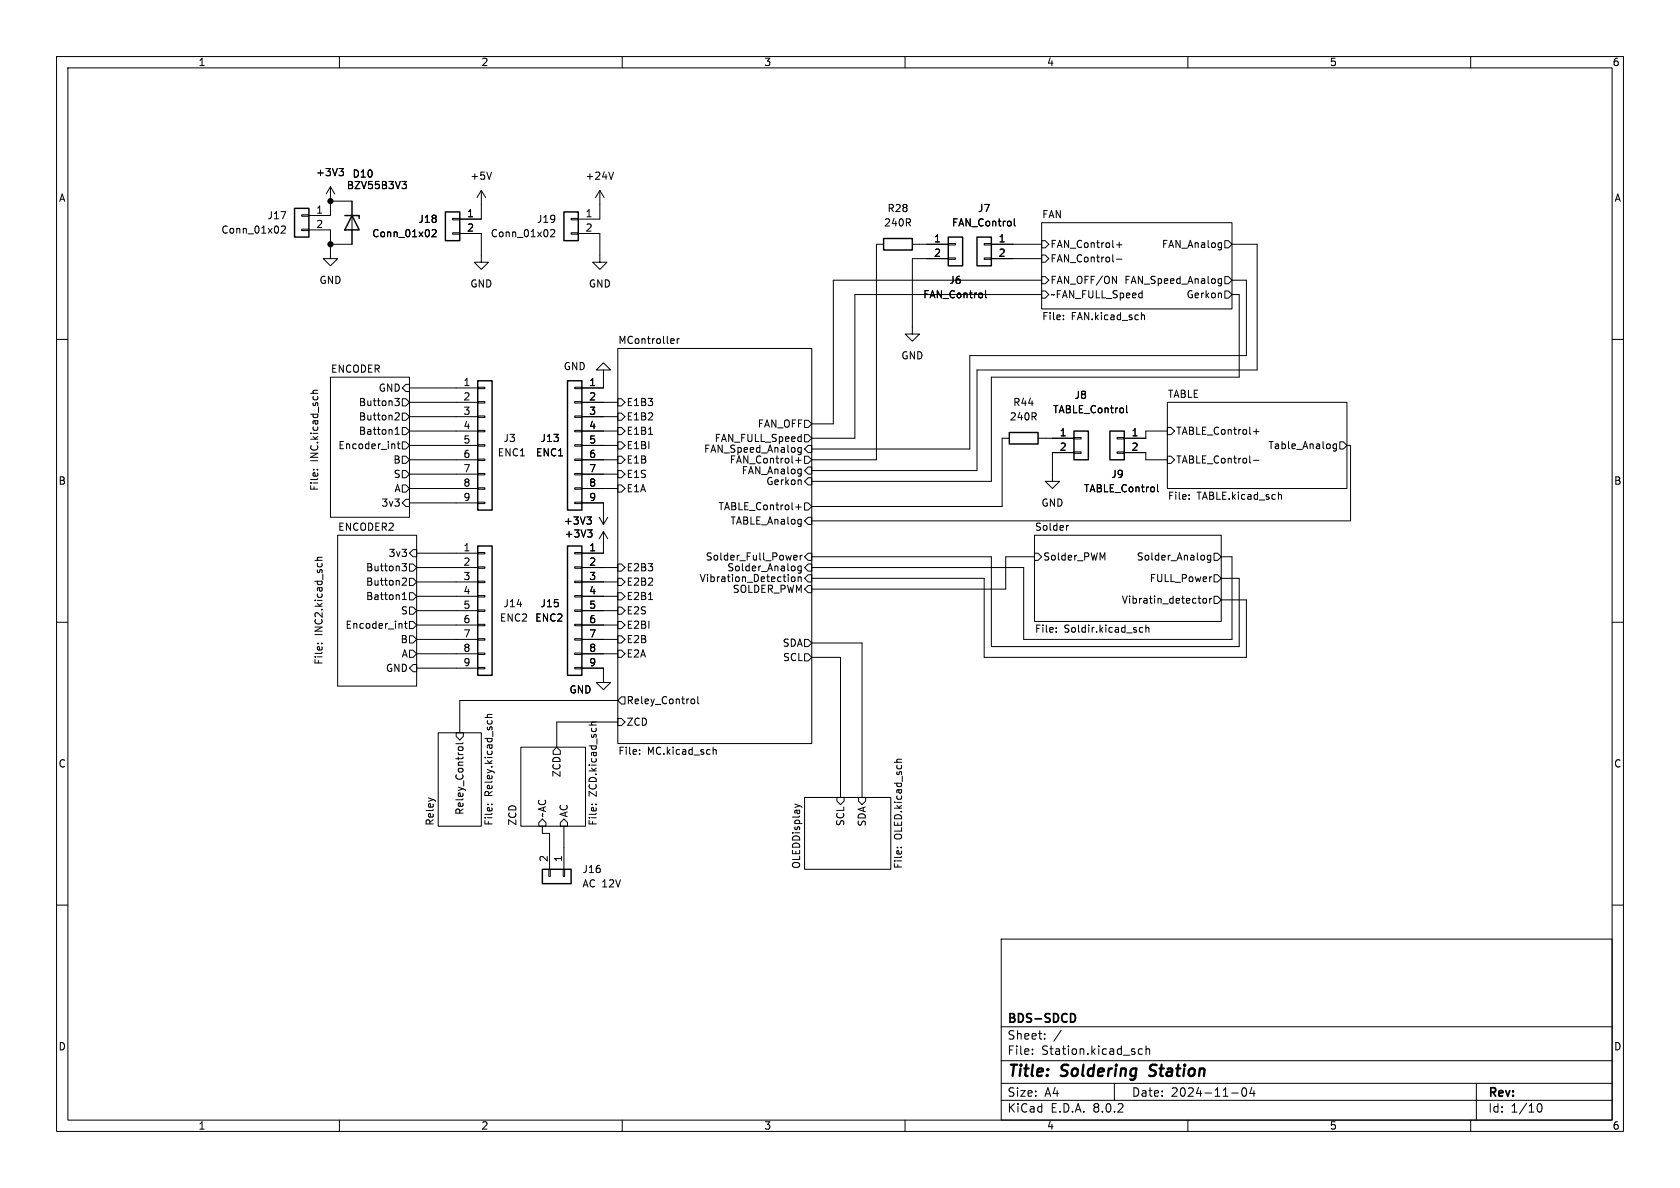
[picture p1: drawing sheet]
<svg xmlns="http://www.w3.org/2000/svg" width="297mm" height="210mm" viewBox="0 0 297 210" stroke-linecap="round" stroke-linejoin="round" font-family="sans-serif">
<g fill="none" stroke="#000" stroke-width=".18">
<path d="M10 10h277v190h-277zM12 12h273v186h-273zM60 10v2M110 10v2M160 10v2M210 10v2M260 10v2M53.3 38h1.3v.2h-1.3zM58.4 35.6h3.8v7.6h-3.8M58.4 33v5.1h-3.8M58.4 33l-.7 1.3M58.4 33l.8 1.3"/>
<path d="M59.9 29.8h.8l-.4 .5M60.5 30.3l.2 .2v.3l-.2 .3M71.1 32.1h.7l-.4 .5 .4 .1v.4l-.2 .2h-.4M80 38.6h1.3v.3h-1.3zM85.1 33.7l-.8 1.2M85.1 33.7v5h-3.8M85.1 33.7l.8 1.2M86.9 30.4l-.4 1.3M101 38.6h1.2v.3h-1.2zM106 33.7l-.7 1.2M106 33.7v5h-3.8M106 33.7l.8 1.2"/>
<path d="M108.5 30.4l-.5 1.3M179.3 38.7v1.1l.2 .1M184.1 39.4h33.7v15.2h-33.7zM10 60h2M49.7 40.1l.5-.2 .2 .4-.7 .9h.7M53.3 40.5h1.3v.3h-1.3zM54.6 40.6h3.8v5.1h1.3l-1.3 1.3-1.3-1.3h1.3M76.4 40.7l.5-.1 .2 .3-.8 1h.8M80 41.1h1.3v.3h-1.3zM81.3 41.3h3.8v5.1h1.3l-1.3 1.2-1.3-1.2h1.3M97.3 40.7l.5-.1 .3 .3-.8 1h.8M101 41.1h1.2v.3h-1.2z"/>
<path d="M102.2 41.3h3.8v5.1h1.3l-1.3 1.2-1.2-1.2h1.2M118.8 59.9h.3l.1 .3-.6 .1M119.7 59.9v.8M120.1 59.9l-.4 .2M156.2 43.2h-1.3v38.1h-11.4M161.3 43.2h6.3M167.6 45.6h1.3v.2h-1.3zM167.6 43.1h1.3v.2h-1.3zM167.6 45.7h-6.3v13.4h1.3l-1.3 1.2-1.3-1.2h1.3M174 45.6h1.3v.2h-1.3zM174 43.1h1.3v.2h-1.3zM174.2 51.4v1.1l.2 .1"/>
<path d="M175.3 43.2h8.8M175.3 45.7h8.8M184.1 42.5h.7l.6 .7-.6 .6h-.7zM184.1 45.1h.7l.6 .6-.6 .7h-.7zM184.1 51.4h.7l.6 .7-.6 .6h-.7zM184.1 48.9h.7l.6 .6-.6 .7h-.7zM184.1 52.1h-33v25.4h-7.6M184.1 49.5h-36.8v25.4h-3.8M188 56.4v.1M188 55.7v.2M196.7 48.8l.7 1.3v-1.3M197.4 43.3h1"/>
<path d="M197.4 45.8h1M197.9 42.8v1M201.8 55.2v1.3M201.8 55.8l.2-.1h.3v.8M215.8 42.9l.1 .1M215.9 42.9v1l-.1 .2M215.9 49.3v1l-.2 .2h-.3M215.9 43.7l-.1 .1M215.9 49.3h-.3l-.3 .2 .2 .5h.4M216.5 42.5h.7l.6 .7-.6 .6h-.7zM216.5 48.9h.7l.6 .6-.6 .7h-.7zM216.5 51.4h.7l.6 .7-.6 .6h-.7z"/>
<path d="M217.8 43.2h4.4v22.2h-49.5v17.8h-29.2M217.8 52.1h1.3v14.6h-43.8v18.4h-31.8M217.8 49.5h2.5v13.4h-48.9v16.5h-27.9M285 60h2M54.9 69.5h1.3M56.2 69h-.8l-.1 .4 .2 .1M58.4 66.7h14v24.7h-14zM69.6 78.5l.2 .2v.6M69.8 70.4h.8l-.4 .5 .3 .1 .1 .5-.3 .2h-.3M69.9 76.8h.7M69.9 75.9l.3-.4v1.3M69.9 73h.4l.3 .3-.8 .9h.8"/>
<path d="M70.2 78.5h.5M70.4 78v1.1l.3 .2M71.1 73h.7l.6 .7-.6 .6h-.7zM71.1 75.6h.7l.6 .6-.6 .6h-.7zM71.1 78.1h.7l.6 .6-.6 .7h-.7zM71.1 70.5h.7l.6 .6-.6 .7h-.7zM71.8 67.9h.6v1.3h-.6l-.7-.6zM72.4 68.6h12.1M72.4 71.1h12.1M72.4 73.7h12.1M72.4 76.2h12.1M72.4 78.7h12.1"/>
<path d="M84.5 78.6h1.2v.3h-1.2zM84.5 76.1h1.2v.2h-1.2zM84.5 73.5h1.2v.3h-1.2zM84.5 71h1.2v.2h-1.2zM84.5 68.5h1.2v.2h-1.2zM101.6 78.6h1.3v.3h-1.3zM101.6 76.1h1.3v.2h-1.3zM101.6 73.5h1.3v.3h-1.3zM101.6 71h1.3v.2h-1.3zM101.6 68.5h1.3v.2h-1.3zM102.9 71.1h6.3M102.9 73.7h6.3"/>
<path d="M102.9 76.2h6.3M102.9 78.7h6.3M106.7 65.4h1.2l-1.2-1.3-1.3 1.3h1.3v3.2h-3.8M109.2 61.6h34.3v69.8h-34.3zM109.2 78.1h.7l.6 .6-.6 .7h-.7zM109.2 73h.7l.6 .7-.6 .6h-.7zM109.2 70.5h.7l.6 .6-.6 .7h-.7zM109.2 75.6h.7l.6 .6-.6 .6h-.7zM114.7 76.8h.7M119.1 60.7h-.3M141.1 79.2v.6l.2 .2 .3-.1M141.6 79.1v1l-.2 .3-.3-.1"/>
<path d="M142.2 76.8h.7l.6 .7-.6 .6h-.7zM142.2 74.3h.7l.6 .6-.6 .7h-.7zM142.9 78.7h.6v1.3h-.6l-.7-.6zM178.4 77.5h-1.2v12h-33.7M183.5 77.5h6.4M189.9 79.9h1.2v.2h-1.2zM189.9 77.3h1.2v.3h-1.2zM197.5 79.9h1.3v.2h-1.3zM197.5 77.3h1.3v.3h-1.3zM199.2 71.7v1.1l.1 .2M206.4 71.1h31.7v15.3h-31.7zM206.4 75.6h.6l.6 .6-.6 .6h-.6z"/>
<path d="M206.4 76.2h-3.8v1.3h-3.8M221.6 76.3h1M222.1 75.8v1M236.3 78.5h-.4l-.2 .2 .1 .6h.5M236.3 78.5v1l-.3 .2h-.3M236.9 78.1h.6l.6 .6-.6 .7h-.6zM238.1 78.7h.7v13.4h-95.3M55.4 83h.1M55.7 99.1h1.2M56.1 83h.1M56.9 98.5l-.7 .1-.1 .3 .1 .2M59.7 94.6h14v26.7h-14z"/>
<path d="M71.1 99.6h.8l-.5 .5 .4 .1 .1 .5-.3 .2h-.3M71.1 83.2h.7l.6 .6-.6 .7h-.7zM71.1 80.6h.7l.6 .7-.6 .6h-.7zM71.1 85.7h.7l.6 .7-.6 .6h-.7zM71.8 88.3h.6v1.2h-.6l-.7-.6zM72.4 99.7h.6l.7 .6-.7 .7h-.6zM72.4 81.3h12.1M72.4 83.8h12.1M72.4 86.4h12.1M72.4 88.9h12.1M73 97.2h.7v1.2h-.7l-.6-.6zM73.7 97.8h10.8"/>
<path d="M84.5 88.8h1.2v.2h-1.2zM84.5 86.2h1.2v.3h-1.2zM84.5 83.7h1.2v.2h-1.2zM84.5 81.2h1.2v.2h-1.2zM84.5 97.7h1.2v.2h-1.2zM101.6 88.8h1.3v.2h-1.3zM101.6 86.2h1.3v.3h-1.3zM101.6 83.7h1.3v.2h-1.3zM101.6 81.2h1.3v.2h-1.3zM101.6 97.7h1.3v.2h-1.3zM102.9 81.3h6.3M102.9 83.8h6.3"/>
<path d="M102.9 86.4h6.3M102.9 88.9h3.8v3.8M103.7 91.4h.8l-.4 .5M103.9 93.7h.8l-.5 .5M104.3 91.9l.2 .2v.3l-.2 .3M104.4 94.2l.3 .2v.3l-.3 .2M105.9 91.4l.8 1.3M106.7 94v3.8h-3.8M106.7 94l-.8 1.3M106.7 94l.7 1.3M107.4 91.4l-.7 1.3M109.2 80.6h.7l.6 .7-.6 .6h-.7z"/>
<path d="M109.2 85.7h.7l.6 .7-.6 .6h-.7zM109.2 99.7h.7l.6 .6-.6 .7h-.7zM109.2 83.2h.7l.6 .6-.6 .7h-.7zM140.3 98.6l.6-.1v-.3h-.4l-.2 .1 .1 .6h.5M140.7 81.4h.9M140.7 89.6h.9M141.2 80.9v1M141.2 89.1v1M141.5 98.2v.8M141.5 82.9l.1 .1M141.5 91.8l.1 .1M141.6 82.9v1.2"/>
<path d="M141.6 91.8v1.2M141.6 83.7l-.1 .1M141.6 92.6l-.1 .1M141.8 98.2l-.3 .2M142.2 88.9h.7l.6 .6-.6 .7h-.7zM142.2 80.6h.7l.6 .7-.6 .6h-.7zM142.9 82.6h.6v1.2h-.6l-.7-.6zM142.9 99.7h.6v1.3h-.6l-.7-.7zM142.9 91.4h.6v1.3h-.6l-.7-.6zM142.9 97.8h.6v1.3h-.6l-.7-.7zM142.9 84.5h.6v1.2h-.6l-.7-.6zM143.5 98.4h31.8v15.9h43.8v-12.1h-3.2"/>
<path d="M182.9 94.6h33v15.3h-33zM182.9 97.8h.6l.6 .6-.6 .7h-.6zM182.9 98.4h-5.1v5.7h-34.3M188.9 92.9l-.3 .1M189.9 80h-3.8v5.1h1.2l-1.2 1.3-1.3-1.3h1.3M194.9 98.6l.4-.9v1.3M198.8 80h3.8v1.3h3.8M204.6 85.7v1.1l.2 .1M206.4 80.6h.6l.6 .7-.6 .6h-.6zM210.2 88.1v.2M210.2 87.5v.1M214 98.2v1l-.2 .2h-.3"/>
<path d="M214 98.2h-.3l-.3 .2 .2 .5h.4M214.6 97.8h.7l.6 .6-.6 .7h-.7zM215.9 98.4h1.9v14.6h-36.8v-12.7h-37.5M221.6 81.4h1M226 87.5l.2-.1 .3 .1 .1 .8M10 110h2M56.2 113.8h.1M56.8 113.8h.1M70.9 110.2l.2 .2v.7M71.1 106h.8M71.1 105.1l.4-.4v1.3M71.2 102.2h.4l.3 .3-.8 .9h.8"/>
<path d="M71.5 110.2h.5M71.7 109.8v1.1l.3 .2M72.4 104.8h.6l.7 .6-.7 .6h-.6zM72.4 102.2h.6l.7 .7-.7 .6h-.6zM72.4 114.9h.6l.7 .7-.7 .6h-.6zM72.4 112.4h.6l.7 .6-.7 .7h-.6zM72.4 107.3h.6l.7 .7-.7 .6h-.6zM72.4 109.9h.6l.7 .6-.7 .6h-.6zM73 117.5h.7v1.2h-.7l-.6-.6zM73.7 100.3h10.8M73.7 102.9h10.8M73.7 105.4h10.8"/>
<path d="M73.7 108h10.8M73.7 110.5h10.8M73.7 113h10.8M73.7 115.6h10.8M73.7 118.1h10.8M84.5 118h1.2v.2h-1.2zM84.5 115.4h1.2v.3h-1.2zM84.5 112.9h1.2v.3h-1.2zM84.5 110.4h1.2v.2h-1.2zM84.5 107.8h1.2v.3h-1.2zM84.5 105.3h1.2v.2h-1.2zM84.5 102.7h1.2v.3h-1.2z"/>
<path d="M84.5 100.2h1.2v.3h-1.2zM101.6 118h1.3v.2h-1.3zM101.6 115.4h1.3v.3h-1.3zM101.6 112.9h1.3v.3h-1.3zM101.6 110.4h1.3v.2h-1.3zM101.6 107.8h1.3v.3h-1.3zM101.6 105.3h1.3v.2h-1.3zM101.6 102.7h1.3v.3h-1.3zM101.6 100.2h1.3v.3h-1.3zM102.9 118.1h3.8v2.6h1.2l-1.2 1.2-1.3-1.2h1.3M102.9 100.3h6.3M102.9 102.9h6.3"/>
<path d="M102.9 105.4h6.3M102.9 108h6.3M102.9 110.5h6.3M102.9 113h6.3M102.9 115.6h6.3M109.2 109.9h.7l.6 .6-.6 .6h-.7zM109.2 102.2h.7l.6 .7-.6 .6h-.7zM109.2 104.8h.7l.6 .6-.6 .6h-.7zM109.2 114.9h.7l.6 .7-.6 .6h-.7zM109.2 112.4h.7l.6 .6-.6 .7h-.7zM109.2 107.3h.7l.6 .7-.6 .6h-.7zM114.7 106h.7"/>
<path d="M140 102.1l-.1 .5 .2 .2h.3l.2-.2-.1-.5M141.1 102.1l.2-.1h.3v.8M141.1 102v.8M141.6 100.1v1l-.2 .2h-.3M141.6 100.1h-.3l-.3 .2 .2 .5h.4M142.2 115.6h.7l.6 .6-.6 .6h-.7zM142.2 113h.7l.6 .7-.6 .6h-.7zM142.9 101.6h.6v1.3h-.6l-.7-.7zM142.9 103.5h.6v1.3h-.6l-.7-.7zM143.5 102.2h30.5v14h46.3v-10.2h-4.4M143.5 116.2h5.1v24.8M143.5 113.7h8.9v27.3"/>
<path d="M186.7 111.6v.2M186.7 111v.1M201.4 111.5l.3 .3 .3-.1M202 111l-.3-.1-.3 .3M202.6 111l.2-.1 .3 .1v.8M202.6 110.5v1.3M211.8 105.8h.5M212.2 106.6h.1M212.7 105.9l.2-.1 .4 .1v.5l-.1 .2h-.3l-.2-.1zM213.9 105.8v.8M214.1 102h.1M214.2 105.8l-.3 .2"/>
<path d="M214.6 105.4h.7l.6 .6-.6 .7h-.7zM214.6 101.6h.7l.6 .6-.6 .7h-.7zM285 110h2M77.5 129.5h7.6v16.6h-7.6zM80.6 129.5h1.3v.7l-.6 .6-.7-.6zM81.1 132.6l-.1-.4 .3-.2 .5 .1v.5M81.9 131.3l-.2 .2h-1.1M85.7 126.8h1.3M86.2 127.4v.1M86.9 127.4l.1 .1M87 126.3l-.8 .1v.3l.1 .1M92.1 132.1h11.4v14h-11.4z"/>
<path d="M98.4 132.1l.7 .6v.7h-1.3v-.7zM104.1 128.2h1.3M104.7 127.6l-.1 .2 .1 .4M109.2 127h.7l.6 .6-.6 .7h-.7zM109.2 127.6h-10.8v4.5M109.2 123.8h-27.9v5.7M109.9 123.2h.6v1.3h-.6l-.7-.7zM113.1 133.2v.2M113.1 132.6v.1M122.3 123.6h.3l.2 .2v.5l-.2 .1-.3-.1M123.4 123.1v1.1l.1 .2M126.1 132.1v1.3"/>
<path d="M126.1 132.6l.2-.1 .3 .1v.8M158.1 134.8h1.3M159.4 134.2l-.8 .1-.1 .3 .2 .2M10 160h2M86.2 142.2h.1M86.9 142.2h.1M95.9 144.8l.6 .6v.7h-1.3v-.7zM95.9 146.1v1.2h1.3v6.4M97 153.7h.3v1.2h-.3zM99.6 153.7h.2v1.2h-.2zM99.7 144.8l.6 .6v.7h-1.2v-.7zM99.7 146.1v7.6"/>
<path d="M104.6 142.2h.1M105.3 142.2h.1M140.5 142.1l.9 .3M141.4 142.4l-.9 .3M141.4 142.4l.3 .2M142.2 141h15.3v12.7h-15.3zM148 141h1.2v.6l-.6 .6-.6-.6zM151.8 141h1.2v.6l-.6 .6-.6-.6zM158.6 149.8h.1M159.3 149.8h.1M285 160h2M177 166h108v32h-108z"/>
<path d="M60 198v2M110 198v2M160 198v2M177 194.5h108M177 191.5h108M177 187.5h108M177 181.5h108M182.5 186.3v.1M182.5 185.5v.1M184.7 183.6v.1M184.7 182.8v.1M187.6 182.1l-1.3 2"/>
<path d="M197 191.5v3M202 185.5l-.5-.1-.3 .3v.4l.2 .2h.6M202.6 185.5l.2-.1 .4 .1v.9M202.6 184.9v1.5M210 198v2M217.7 193.2h1.2M219.7 192.4l.2-.1a.81 .81 0 0 1 .6 .6 .81 .81 0 0 1-.3 .8l-.2 .1a.81 .81 0 0 1-.3-1.4zM221.3 192.2l-.3 1.1h.9M221.7 192.8v1M260 198v2M261 191.5v6.5M271.7 195.7l.2-.5 .2-.1a.8 .8 0 0 1 .5 .7 .8 .8 0 0 1-.5 .8l-.2-.1-.2-.5"/>
</g>
<path d="M203.1 190.1l.3 .1M203.4 188.4l-.1 .2 .1 .4" fill="none" stroke="#000" stroke-width=".4"/>
<path d="M189.6 179.2a.81 .81 0 0 1 .5 .7 .81 .81 0 0 1-.5 .8" fill="none" stroke="#000" stroke-width=".3"/>
<g fill="none" stroke="#000" stroke-width=".25">
<path d="M52.1 36.8h2.5v5.1h-2.5zM61 38.1h2.5v.5M62.2 38.1l1.3 2.5h-2.5zM78.7 37.5h2.6v5h-2.6zM99.7 37.5h2.5v5h-2.5zM156.2 42.2h5.1v2h-5.1zM167.6 41.9h2.6v5.1h-2.6zM172.7 41.9h2.6v5.1h-2.6zM84.5 67.3h2.5v22.9h-2.5zM100.3 67.3h2.6v22.9h-2.6zM178.4 76.5h5.1v2h-5.1zM189.9 76.2h2.5v5.1h-2.5z"/>
<path d="M196.2 76.2h2.6v5.1h-2.6zM84.5 96.5h2.5v22.9h-2.5zM100.3 96.5h2.6v22.9h-2.6zM95.9 153.7h5.1v2.5h-5.1z"/>
</g>
<g fill="#000" stroke="#000" stroke-width=".18">
<circle cx="58.4" cy="35.6" r=".46"/>
<circle cx="58.4" cy="43.2" r=".46"/>
</g>
<g font-size="2.8">
<text x="178" y="190.9">Title:</text>
<text x="187.7" y="190.9">Soldering</text>
<text x="204.1" y="190.9">Station</text>
</g>
<g font-size="2.1">
<text x="178" y="184">Sheet:</text>
<text x="178" y="181.2">BDS-SDCD</text>
<text x="178" y="186.7">File:</text>
<text x="184.1" y="186.7">Station.kicad_sch</text>
<text x="178" y="196.9">KiCad</text>
<text x="178" y="194.1">Size:</text>
<text x="184.7" y="194.1">A4</text>
<text x="185.7" y="196.9">E.D.A.</text>
<text x="193.3" y="196.9">8.0.2</text>
<text x="200" y="194.1">Date:</text>
<text x="207" y="194.1">2024-11-04</text>
<text x="263" y="194.3">Rev:</text>
<text x="263" y="196.9">Id:</text>
<text x="267.1" y="196.9">1/10</text>
</g>
<g font-size="1.8">
<text x="35" y="11.9">1</text>
<text x="85" y="11.9">2</text>
<text x="135" y="11.9">3</text>
<text x="185" y="11.9">4</text>
<text x="235" y="11.9">5</text>
<text x="285" y="11.9">6</text>
<text x="10.3" y="35.9">A</text>
<text x="55.8" y="31.3">+3V3</text>
<text x="61.2" y="33.6">BZV55B3V3</text>
<text x="62.2" y="31.6">D10</text>
<text x="83.1" y="32">+5V</text>
<text x="103.4" y="32">+24V</text>
<text x="285.3" y="35.9">A</text>
<text x="39" y="41.5">Conn_01x02</text>
<text x="47.2" y="39">J17</text>
<text x="55.8" y="37.8">1</text>
<text x="55.8" y="40.4">2</text>
<text x="73.9" y="39.6">J18</text>
<text x="82.5" y="38.5">1</text>
<text x="82.5" y="41">2</text>
<text x="94.8" y="39.6">J19</text>
<text x="103.4" y="38.5">1</text>
<text x="103.4" y="41">2</text>
<text x="156.2" y="40.2">240R</text>
<text x="156.8" y="37.7">R28</text>
<text x="168.2" y="40.2">FAN_Control</text>
<text x="172.8" y="37.7">J7</text>
<text x="184.1" y="38.7">FAN</text>
<text x="65.7" y="42.1">Conn_01x02</text>
<text x="86.7" y="42.1">Conn_01x02</text>
<text x="165" y="42.9">1</text>
<text x="165" y="45.5">2</text>
<text x="176.5" y="42.9">1</text>
<text x="176.5" y="45.5">2</text>
<text x="185.6" y="44">FAN_Control+</text>
<text x="185.6" y="46.6">FAN_Control-</text>
<text x="205.3" y="44">FAN_Analog</text>
<text x="56.4" y="50.4">GND</text>
<text x="83.1" y="51">GND</text>
<text x="104" y="51">GND</text>
<text x="163.1" y="52.9">FAN_Control</text>
<text x="167.7" y="50.4">J6</text>
<text x="185.6" y="52.9">~FAN_FULL_Speed</text>
<text x="185.6" y="50.4">FAN_OFF/ON</text>
<text x="198.7" y="50.4">FAN_Speed_Analog</text>
<text x="209.7" y="52.9">Gerkon</text>
<text x="184.1" y="56.9">File:</text>
<text x="189.4" y="56.9">FAN.kicad_sch</text>
<text x="58.4" y="66">ENCODER</text>
<text x="99.6" y="65.6">GND</text>
<text x="109.2" y="60.9">MController</text>
<text x="159.3" y="63.7">GND</text>
<text x="63.3" y="72">Button3</text>
<text x="66.9" y="69.4">GND</text>
<text x="81.8" y="68.3">1</text>
<text x="81.8" y="70.9">2</text>
<text x="104.1" y="68.3">1</text>
<text x="104.1" y="70.9">2</text>
<text x="110.7" y="72">E1B3</text>
<text x="179" y="72">R44</text>
<text x="189.9" y="70.7">J8</text>
<text x="206.4" y="70.4">TABLE</text>
<text x="63.3" y="74.5">Button2</text>
<text x="63.3" y="77.1">Batton1</text>
<text x="81.8" y="73.4">3</text>
<text x="81.8" y="75.9">4</text>
<text x="104.1" y="73.4">3</text>
<text x="104.1" y="75.9">4</text>
<text x="110.7" y="74.5">E1B2</text>
<text x="110.7" y="77.1">E1B1</text>
<text x="133.9" y="75.8">FAN_OFF</text>
<text x="178.4" y="74.5">240R</text>
<text x="186.1" y="73.3">TABLE_Control</text>
<text x="187.3" y="77.2">1</text>
<text x="200" y="77.2">1</text>
<text x="207.8" y="77.1">TABLE_Control+</text>
<text x="56.6" y="81.6" transform="rotate(-90 56.6 81.6)">INC.kicad_sch</text>
<text x="59.7" y="79.6">Encoder_int</text>
<text x="69.5" y="82.1">B</text>
<text x="81.8" y="78.5">5</text>
<text x="81.8" y="81">6</text>
<text x="81.8" y="83.6">7</text>
<text x="87.9" y="80.9">ENC1</text>
<text x="88.9" y="78.3">J3</text>
<text x="94.7" y="80.9">ENC1</text>
<text x="95.5" y="78.3">J13</text>
<text x="104.1" y="78.5">5</text>
<text x="104.1" y="81">6</text>
<text x="104.1" y="83.6">7</text>
<text x="110.7" y="82.1">E1B</text>
<text x="110.7" y="79.6">E1BI</text>
<text x="124.4" y="80.2">FAN_Speed_Analog</text>
<text x="126.2" y="78.3">FAN_FULL_Speed</text>
<text x="128.9" y="82.1">FAN_Control+</text>
<text x="187.3" y="79.8">2</text>
<text x="200" y="79.8">2</text>
<text x="207.8" y="82.1">TABLE_Control-</text>
<text x="224.1" y="79.6">Table_Analog</text>
<text x="10.3" y="85.9">B</text>
<text x="56.6" y="86.9" transform="rotate(-90 56.6 86.9)">File:</text>
<text x="67.3" y="89.8">3v3</text>
<text x="69.5" y="84.7">S</text>
<text x="69.6" y="87.2">A</text>
<text x="81.8" y="86.1">8</text>
<text x="81.8" y="88.6">9</text>
<text x="104.1" y="86.1">8</text>
<text x="104.1" y="88.6">9</text>
<text x="110.7" y="87.2">E1A</text>
<text x="110.7" y="84.7">E1S</text>
<text x="131" y="84">FAN_Analog</text>
<text x="135.4" y="86">Gerkon</text>
<text x="184" y="89.8">GND</text>
<text x="191.5" y="87.2">TABLE_Control</text>
<text x="196.4" y="84.7">J9</text>
<text x="206.4" y="88.7">File:</text>
<text x="211.6" y="88.7">TABLE.kicad_sch</text>
<text x="285.3" y="85.9">B</text>
<text x="59.7" y="93.9">ENCODER2</text>
<text x="99.6" y="92.9">+3V3</text>
<text x="99.7" y="95.2">+3V3</text>
<text x="126.9" y="90.4">TABLE_Control+</text>
<text x="129" y="92.9">TABLE_Analog</text>
<text x="182.9" y="93.9">Solder</text>
<text x="64.6" y="101.2">Button3</text>
<text x="68.6" y="98.7">3v3</text>
<text x="81.8" y="97.5">1</text>
<text x="81.8" y="100.1">2</text>
<text x="104.1" y="97.5">1</text>
<text x="104.1" y="100.1">2</text>
<text x="110.7" y="101.2">E2B3</text>
<text x="124.7" y="99.3">Solder_Full_Power</text>
<text x="128.5" y="101.2">Solder_Analog</text>
<text x="184.3" y="99.3">Solder_PWM</text>
<text x="200.9" y="99.3">Solder_Analog</text>
<text x="64.6" y="106.3">Batton1</text>
<text x="64.6" y="103.7">Button2</text>
<text x="81.8" y="102.6">3</text>
<text x="81.8" y="105.2">4</text>
<text x="81.8" y="107.7">5</text>
<text x="88.9" y="107.5">J14</text>
<text x="95.5" y="107.5">J15</text>
<text x="104.1" y="102.6">3</text>
<text x="104.1" y="105.2">4</text>
<text x="104.1" y="107.7">5</text>
<text x="110.7" y="103.7">E2B2</text>
<text x="110.7" y="106.3">E2B1</text>
<text x="123.6" y="103.1">Vibration_Detection</text>
<text x="129.4" y="105">SOLDER_PWM</text>
<text x="198.2" y="106.9">Vibratin_detector</text>
<text x="203.2" y="103.1">FULL_Power</text>
<text x="57.4" y="112.4" transform="rotate(-90 57.4 112.4)">INC2.kicad_sch</text>
<text x="61" y="111.4">Encoder_int</text>
<text x="70.7" y="113.9">B</text>
<text x="70.8" y="108.8">S</text>
<text x="81.8" y="110.2">6</text>
<text x="81.8" y="112.8">7</text>
<text x="88.3" y="110.1">ENC2</text>
<text x="94.5" y="110.1">ENC2</text>
<text x="104.1" y="110.2">6</text>
<text x="104.1" y="112.8">7</text>
<text x="110.7" y="111.4">E2BI</text>
<text x="110.7" y="113.9">E2B</text>
<text x="110.7" y="108.8">E2S</text>
<text x="182.9" y="112.2">File:</text>
<text x="188.1" y="112.2">Soldir.kicad_sch</text>
<text x="57.4" y="117.6" transform="rotate(-90 57.4 117.6)">File:</text>
<text x="68.1" y="119">GND</text>
<text x="70.9" y="116.4">A</text>
<text x="81.8" y="115.3">8</text>
<text x="81.8" y="117.9">9</text>
<text x="104.1" y="115.3">8</text>
<text x="104.1" y="117.9">9</text>
<text x="110.7" y="116.4">E2A</text>
<text x="138.3" y="114.5">SDA</text>
<text x="138.3" y="117.1">SCL</text>
<text x="100.6" y="122.8">GND</text>
<text x="110.7" y="124.7">Reley_Control</text>
<text x="110.7" y="128.5">ZCD</text>
<text x="10.3" y="135.9">C</text>
<text x="99.3" y="137.5" transform="rotate(-90 99.3 137.5)">ZCD</text>
<text x="109.2" y="133.8">File:</text>
<text x="114.4" y="133.8">MC.kicad_sch</text>
<text x="285.3" y="135.9">C</text>
<text x="87.4" y="140.8" transform="rotate(-90 87.4 140.8)">Reley.kicad_sch</text>
<text x="105.8" y="140.8" transform="rotate(-90 105.8 140.8)">ZCD.kicad_sch</text>
<text x="76.8" y="146.1" transform="rotate(-90 76.8 146.1)">Reley</text>
<text x="82.1" y="144.1" transform="rotate(-90 82.1 144.1)">Reley_Control</text>
<text x="87.4" y="146.1" transform="rotate(-90 87.4 146.1)">File:</text>
<text x="91.4" y="146.1" transform="rotate(-90 91.4 146.1)">ZCD</text>
<text x="96.7" y="144.6" transform="rotate(-90 96.7 144.6)">~AC</text>
<text x="100.6" y="144.6" transform="rotate(-90 100.6 144.6)">AC</text>
<text x="105.8" y="146.1" transform="rotate(-90 105.8 146.1)">File:</text>
<text x="149.5" y="146.1" transform="rotate(-90 149.5 146.1)">SCL</text>
<text x="153.3" y="146.2" transform="rotate(-90 153.3 146.2)">SDA</text>
<text x="159.8" y="148.4" transform="rotate(-90 159.8 148.4)">OLED.kicad_sch</text>
<text x="96.9" y="152.5" transform="rotate(-90 96.9 152.5)">2</text>
<text x="99.4" y="152.5" transform="rotate(-90 99.4 152.5)">1</text>
<text x="102.9" y="154.5">J16</text>
<text x="141.5" y="153.7" transform="rotate(-90 141.5 153.7)">OLEDDisplay</text>
<text x="159.8" y="153.7" transform="rotate(-90 159.8 153.7)">File:</text>
<text x="102.9" y="157.1">AC 12V</text>
<text x="10.3" y="185.9">D</text>
<text x="285.3" y="185.9">D</text>
<text x="35" y="199.9">1</text>
<text x="85" y="199.9">2</text>
<text x="135" y="199.9">3</text>
<text x="185" y="199.9">4</text>
<text x="235" y="199.9">5</text>
<text x="285" y="199.9">6</text>
</g>
</svg>
